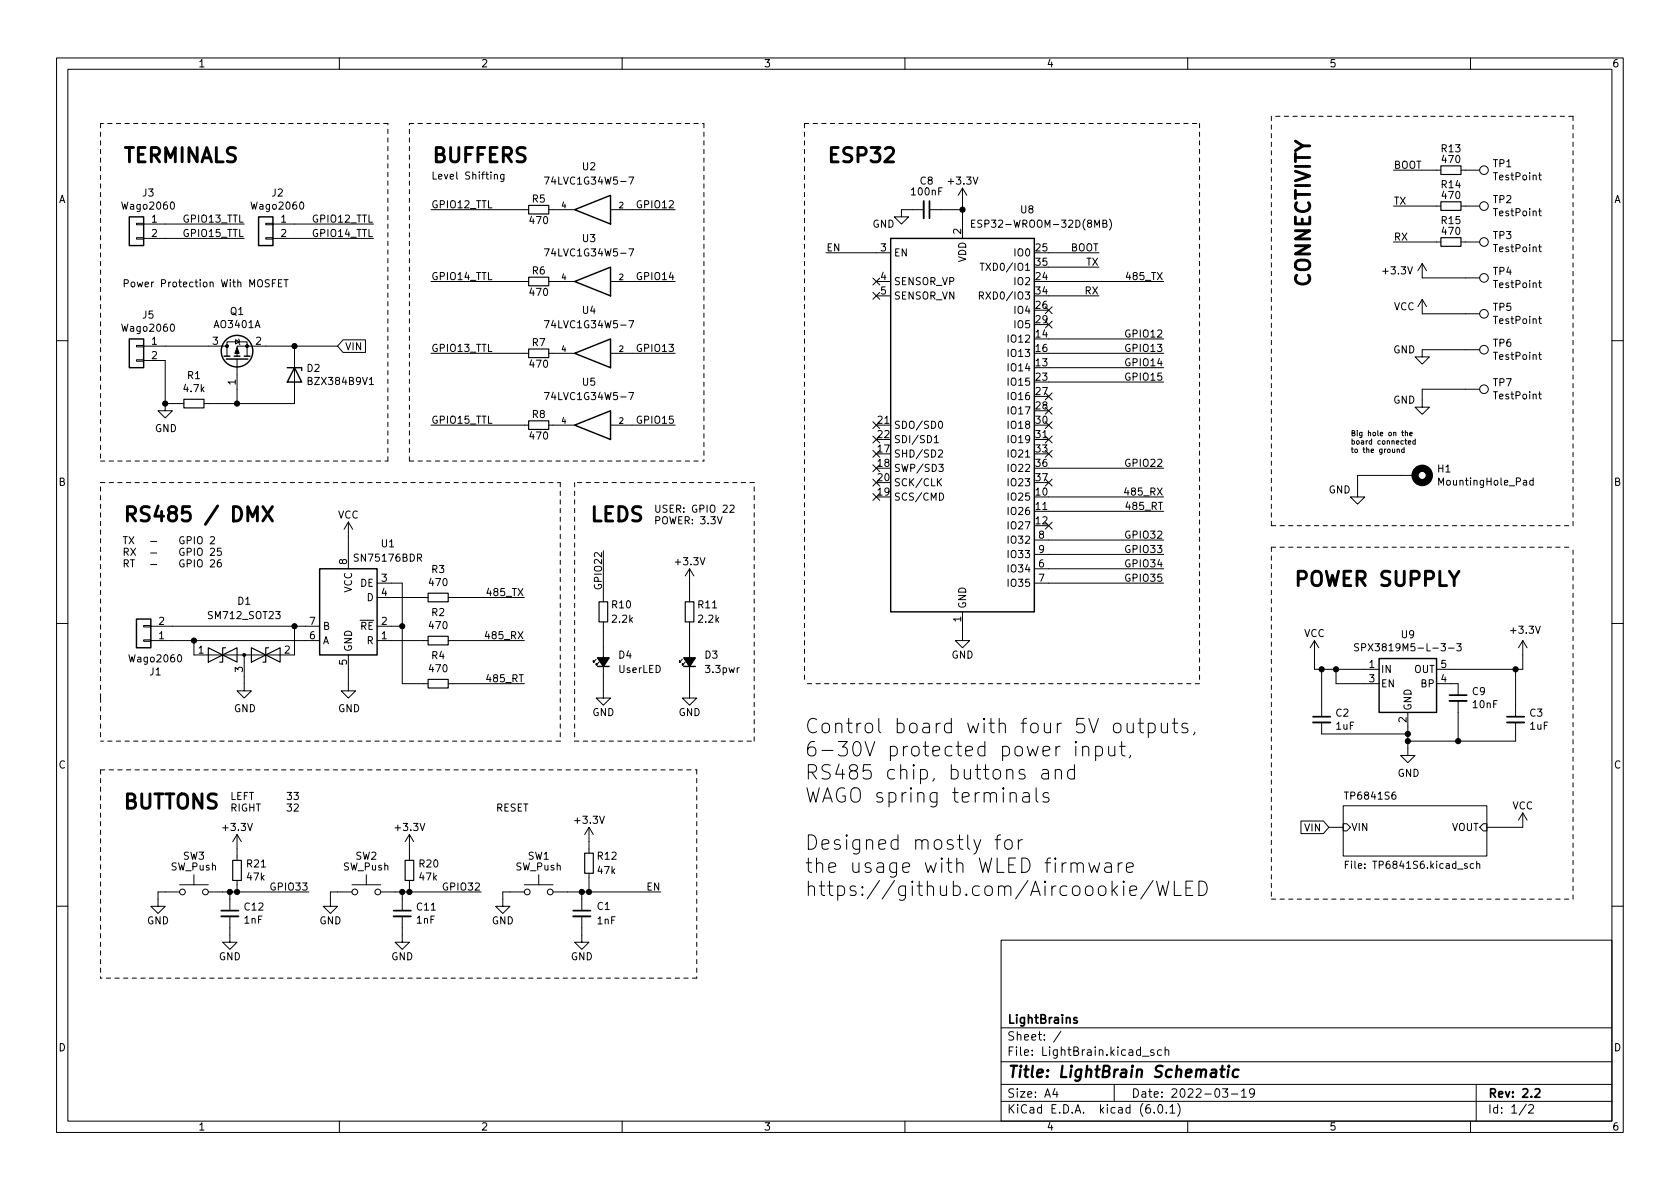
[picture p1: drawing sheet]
<svg xmlns="http://www.w3.org/2000/svg" width="297mm" height="210mm" viewBox="0 0 297 210" stroke-linecap="round" stroke-linejoin="round" font-family="sans-serif">
<g fill="none" stroke="#000" stroke-width=".18">
<path d="M10 10.2h277v190.1h-277zM12 12.2h273v186.1h-273zM60 10.2v2M110 10.2v2M160 10.2v2M210 10.2v2M260 10.2v2M24.1 39.5h1.3v.2h-1.3zM25.4 39.6h17.8M47 39.5h1.3v.2h-1.3zM48.3 39.6h17.7M76.2 37.1h17.3"/>
<path d="M87.4 31l.2-.2 .3 .1v.8M87.4 30.8v.9M89.1 30.8v1.1l-.2 .2-.3-.1M89.1 30.9l-.4-.1-.2 .3 .1 .5h.5M96.2 31.3h.9l-.5 1.3M97 37.1h4.6M107.9 37.1h11.5M111.2 31.3h.8l-.5 1.3M163.3 37.1h-3.9v1.2h1.3l-1.3 1.3-1.3-1.3h1.3M164.3 37.1h5.9M170.2 33.3v8.9M170.2 33.3l-.8 1.2"/>
<path d="M170.2 33.3l.7 1.2M171.8 39.5h.4M172.4 38.9h-.6v1.3h.6M195 39.5h.5l.2-.2-.1-.3-.6-.1v1.3h.5l.2-.1v-.3l-.3-.3M196.2 38.7a1.46 1.46 0 0 1 0 2M246.4 30.1h8.4M246.4 36.4h8.4M258.3 30.1h3.3M258.3 36.4h3.3M272 31h.5M272 37.3h.5M272.2 30.5v1.1l.3 .2"/>
<path d="M272.2 36.9v1.1l.3 .2M24.1 42h1.3v.3h-1.3zM25.4 42.2h17.8M42.2 59.9l.1 .2v.7l.1 .2M47 42h1.3v.3h-1.3zM47.6 49.5h-.5l-.2 .2 .1 .3 .6 .2v.4l-.2 .1h-.5M48.2 50.1h.4M48.3 42.2h17.7M48.8 49.5h-.6v1.2M49.2 50.1h.5M49.8 49.5h-.6v1.2h.6M50.2 49.5h.7"/>
<path d="M50.6 49.5v1.2M76.2 49.8h17.3M96.2 44h.9l-.5 1.3M96.2 56.7h.9l-.5 1.3M97 49.8h4.6M107.9 49.8h11.5M111.2 44h.8l-.5 1.3M111.2 56.7h.8l-.5 1.3M146 44.7h11.5M154.3 51.7l1.2 1.2M154.3 49.2l1.2 1.2M154.9 49.8h2.6"/>
<path d="M154.9 52.3h2.6M155.5 51.7l-1.2 1.2M155.5 49.2l-1.2 1.2M173.2 52.3l.6-.1 .1-.2-.1-.3-.6-.1v1.3M173.3 46.5h.7M173.5 52.3l.4 .6M173.6 46.5v1.3M184.8 54.2l1.2 1.3M184.8 56.8l1.2 1.2M185.4 49.8h20.3M185.4 44.7h8.9M185.4 52.3h8.9"/>
<path d="M185.4 59.9h20.3M185.4 47.2h8.9M186 54.2l-1.2 1.3M186 56.8l-1.2 1.2M246.4 42.8h8.4M251.5 53l-.8 1.2M251.5 46.6v2.5h10.1M251.5 53v2.5h10.1M251.5 53l.7 1.2M251.5 46.6l-.8 1.3M251.5 46.6l.7 1.3M258.3 42.8h3.3"/>
<path d="M272 50h.5M272 43.7h.5M272 56.4h.5M272.2 49.6v1.1l.3 .2M272.2 43.2v1.1l.3 .2M272.2 55.9v1.1l.3 .2M10 60.2h2M24.1 63.6h1.3v.3h-1.3zM24.1 61.1h1.3v.2h-1.3zM25.4 61.2h14.7M25.4 63.7h3.8v7.7M29.2 71.4v1.2h1.3l-1.3 1.3-1.3-1.3h1.3"/>
<path d="M29.2 71.4h3.3M40.1 63v-2.6h3.6v2.6M41.7 60.1l.6 .3-.6 .4zM41.9 63.5v7.9M52.1 61.2v10.2h-16M59.7 61.2h-17.8v1.8M60.6 60.1h4v2.2h-4l-.9-1.1zM65.3 68h.7M76.2 75.2h17.3M76.2 62.5h17.3M96.2 69.4h.9l-.5 1.3M97 75.2h4.6"/>
<path d="M97 62.5h4.6M107.9 75.2h11.5M107.9 62.5h11.5M111.2 69.4h.8l-.5 1.3M154.3 74.6l1.2 1.2M154.3 77.1l1.2 1.2M154.3 79.6l1.2 1.3M154.9 75.2h2.6M155.5 74.6l-1.2 1.2M155.5 77.1l-1.2 1.2M155.5 79.6l-1.2 1.3M165.2 77.4l.4-.4v1.3"/>
<path d="M165.2 78.3h.7M165.9 79.7l.5-.1 .3 .3-.8 .9h.8M166 74.6l.2-.1a.68 .68 0 0 1 .5 .6 .68 .68 0 0 1-.5 .7l-.2-.2-.1-.3zM182.9 77.7h2.5M184.8 74.6l1.2 1.2M184.8 77.1l1.2 1.2M184.8 79.6l1.2 1.3M184.8 69.5l1.2 1.2M184.8 72l1.2 1.2M185.4 62.5h20.3M185.4 67.6h20.3M185.4 65h20.3"/>
<path d="M186 74.6l-1.2 1.2M186 77.1l-1.2 1.2M186 79.6l-1.2 1.3M186 69.5l-1.2 1.2M186 72l-1.2 1.2M247 79.5h.4v.5M247 79.4v.6M247.8 76.5h.4M247.9 76.1v.8l.3 .2M248.3 79.5l-.3-.1-.2 .2 .1 .4h.4M248.3 79.1v.9M248.4 77.9h.3"/>
<path d="M248.5 76.5h.3l.1 .6M248.5 76.1v1M248.5 77.6v.8l.2 .1M249 78.2h.4v-.2l-.3-.1-.1 .2v.4h.4M249.3 76.8l.4-.1v-.2h-.3l-.1 .1v.4h.4M250.2 78l-.2-.1-.2 .2 .1 .4h.3M250.2 77.6v.9M261.6 61.8h-10.1v1.3h1.2l-1.2 1.3-1.3-1.3h1.3M261.6 68.8h-10.1v3.2h1.2l-1.2 1.3-1.3-1.3h1.3M272 62.7h.5M272 69.7h.5M272.2 62.3v1.1l.3 .2"/>
<path d="M272.2 69.3v1.1l.3 .1M285 60.2h2M21.8 94.9h.7M22 97.6l.6-.1 .1-.1-.1-.3-.6-.2v1.3M22 99.7l.6-.1 .1-.2-.1-.3-.6-.1v1.3M22.1 94.9v1.3M22.3 97.6l.4 .6M22.3 99.7l.4 .6M22.8 94.9l.9 1.3M23.1 99h.7M23.1 96.9l.9 1.3M23.4 99v1.3"/>
<path d="M23.7 94.9l-.9 1.3M24 96.9l-.9 1.3M26.6 95.7h1.1M26.6 97.8h1.1M26.6 99.8h1.1M32.5 95a.59 .59 0 0 0-.7 .5 .59 .59 0 0 0 .7 .6l.1-.5h-.3M32.5 97a.59 .59 0 0 0-.7 .6 .59 .59 0 0 0 .7 .6l.1-.5h-.3M32.5 99a.59 .59 0 0 0-.7 .6 .59 .59 0 0 0 .7 .6l.1-.5h-.3M33.1 95.6l.6-.1 .1-.2v-.3l-.7-.1v1.3M33.1 97.6l.6-.1 .1-.1v-.3l-.7-.2v1.3M33.1 99.7l.6-.1 .1-.2v-.3l-.7-.1v1.3M34.4 94.9v1.3"/>
<path d="M34.4 96.9v1.3M34.4 99v1.3M35.1 95l.1-.1a.43 .43 0 0 1 .6 .4v.4a.42 .42 0 0 1-.5 .5 .42 .42 0 0 1-.4-.5v-.4zM35.1 97l.1-.1a.43 .43 0 0 1 .6 .5v.4a.42 .42 0 0 1-.5 .4 .42 .42 0 0 1-.4-.4v-.4zM35.1 99h.1a.43 .43 0 0 1 .6 .4v.4a.42 .42 0 0 1-.5 .5 .42 .42 0 0 1-.4-.5v-.4zM37.2 95l.5-.1 .2 .4-.8 .9h.8M37.2 97.1l.5-.2 .2 .4-.8 .9h.8M37.2 99.1l.5-.1 .2 .4-.8 .9h.8M39 99h-.3a.85 .85 0 0 0 0 1.3l.4-.2v-.4l-.2-.2h-.2l-.3 .2M39.1 96.9h-.6l-.1 .6 .2-.1 .4 .1 .1 .2v.4l-.2 .1-.5-.1M61.6 92.3v8.3M61.6 92.3l-.8 1.3"/>
<path d="M61.6 92.3l.8 1.3M106.7 97.4v9M126.8 91.4l.5 1.2 .4-1.2M129.1 89.4l.5-.1 .2 .4-.8 .9h.8M154.3 84.7l1.2 1.2M154.3 82.2l1.2 1.2M154.3 87.3l1.2 1.2M155.5 84.7l-1.2 1.2M155.5 87.3l-1.2 1.2M155.5 82.2l-1.2 1.2M165.9 85.2l.6 .7M166 82.1h.8l-.5 .5 .4 .1v.6l-.2 .1-.5-.1"/>
<path d="M166.1 87.2a.64 .64 0 0 1 .7 .6 .64 .64 0 0 1-.7 .7zM166.5 84.6l-.8 .8M182.9 90.4h22.8M182.9 95.5h22.8M182.9 98h22.8M184.8 84.7l1.2 1.2M184.8 92.3l1.2 1.3M185.4 82.8h20.3M185.4 87.9h20.3M186 84.7l-1.2 1.2M186 92.3l-1.2 1.3M250.2 84.1h-10.2v3.8h1.3l-1.3 1.2-1.2-1.2h1.2"/>
<path d="M271.1 85l-.4-.1-.2 .3 .1 .5h.5M271.1 84.5v1.3M10 110.2h2M25.4 110.6h1.3v.3h-1.3zM25.4 113.2h1.3v.2h-1.3zM26.7 113.3h29.8M26.7 110.7h29.8M43.2 115.8v6.4h1.2l-1.2 1.2-1.3-1.2h1.3M52.1 110.7v5.1h-17.8v-2.5M61.6 115.8v6.4h1.3l-1.3 1.2-1.3-1.2h1.3M66.7 103.1h4.4v17.8h4.6M66.7 113.3h9"/>
<path d="M66.7 105.7h9M66.7 110.7h4.4M79.2 113.3h13.5M79.2 105.7h13.5M105.4 116.6l-.5 .5v-.3v.3h.3M105.9 117.1l-.5 .5v-.3v.3h.3M106.7 110v13.4h1.2l-1.2 1.3-1.3-1.3h1.3M120.6 116.6l-.5 .5v-.3v.3h.3M121.2 117.1l-.6 .5v-.3v.3h.3M121.9 110v13.4h1.3l-1.3 1.3-1.3-1.3h1.3M121.9 100.6v5.8M121.9 100.6l-.7 1.2"/>
<path d="M121.9 100.6l.8 1.2M170.2 108.2v5.1h1.2l-1.2 1.2-1.3-1.2h1.3M182.9 103.1h22.8M182.9 100.6h22.8M232.4 113.3v5.1h11.4M232.4 113.3l-.8 1.2M232.4 113.3l.8 1.2M233.7 118.4v8.3M236.2 118.4v2.5h7.6M240.2 113.9l-.5-.1-.2 .1v.4l.6 .3 .1 .3-.2 .2-.5-.1M240.8 114.5l.6-.1 .1-.1-.1-.4-.6-.1v1.3M256.1 114.6h1"/>
<path d="M257.6 113.8h.8l-.5 .5 .4 .1v.6l-.2 .1-.5-.1M268 118.4v8.3M269.2 113.3l-.7 1.2M269.2 113.3v5.1h-15.2M269.2 113.3l.8 1.2M285 110.2h2M79.2 120.9h13.5M183.2 139.3v2.2l.4 .3M184.3 136.2l.2-.1 .8 .1 .1 .2v1.4M185.4 136.7l-.9 .1a.5 .5 0 0 0-.3 .5 .5 .5 0 0 0 .3 .5l.9-.2M186.6 136.3a.63 .63 0 0 1 1.1 .1v1.4M186.6 136.1v1.7"/>
<path d="M190 136.2l-.8-.1-.4 .4v.8l.2 .3 .2 .2 .8-.2M190 135.2v2.6M190.2 132v1.7M191.4 132.2a.63 .63 0 0 1 1.1 .1v1.4M191.4 132v1.7M193.7 132.1l.7-.1 .5 .5v.7l-.2 .3-.3 .2-.7-.2M193.7 132v2.5M196 132v1.3l.1 .2a.69 .69 0 0 0 1-.1M197 128.1a.69 .69 0 0 1 .7-.2 .69 .69 0 0 1 .5 .5v.7a.69 .69 0 0 1-.7 .5 .69 .69 0 0 1-.6-.5v-.7zM197.1 132v1.7M198 132h.9M198.3 131.1v2.2l.1 .2 .5 .2"/>
<path d="M199.3 127.9v1.3l.1 .3a.69 .69 0 0 0 1-.2M199.9 133.5l-.3 .5M200.4 127.9v1.7M201.2 127.9h1M201.6 127v2.2l.1 .3 .5 .1M203 128l.8-.1 .4 .5v.7l-.2 .4-.2 .1-.8-.1M203 127.9v2.5M205.3 127.9v1.3l.2 .3a.69 .69 0 0 0 .9-.2M206.4 127.9v1.7M207.3 127.9h.9M207.6 127v2.2l.2 .3 .4 .1M209.9 128l-.6-.1-.3 .3 .1 .4 .8 .3 .1 .2-.1 .4-.2 .1-.7-.1"/>
<path d="M211.3 129.5l-.3 .4M233.7 127.8v2h15.2M248.9 126v7.6h1.3l-1.3 1.3-1.3-1.3h1.3M254 120.9h3.8v2M257.8 123.9v7.2M268 127.8v3.3h-19.1M31.7 157.7h-3.8v2.6h1.3l-1.3 1.2-1.2-1.2h1.2M31.7 156.5h5.1M34.3 154.7v1.8M36.8 157.7h17.8M40.6 157.7v3.3M41.9 147.6l-.8 1.2"/>
<path d="M41.9 147.6v4.5M41.9 155.7v2M41.9 147.6l.8 1.2M50.8 140.1h.7l-.4 .5 .4 .1v.6l-.2 .1-.5-.1M50.8 142.2h.7l-.4 .5 .4 .1v.5l-.2 .1-.5-.1M52 140.1h.8l-.5 .5 .4 .1v.6l-.2 .1-.5-.1M52 142.3l.5-.1 .3 .3-.8 .9h.8M62.2 157.7h-3.8v2.6h1.3l-1.3 1.2-1.3-1.2h1.3M62.2 156.5h5.1M64.8 154.7v1.8M67.3 157.7h17.8M71.1 157.7v3.3"/>
<path d="M72.4 147.6l-.8 1.2M72.4 147.6v4.5M72.4 155.7v2M72.4 147.6l.8 1.2M92.7 157.7h-3.8v2.6h1.3l-1.3 1.2-1.3-1.2h1.3M92.7 156.5h5.1M95.2 154.7v1.8M97.8 157.7h19M102.9 157.7v3.3M104.1 146.3v4.6M104.1 154.4v3.3M104.1 146.3l-.7 1.3"/>
<path d="M104.1 146.3l.8 1.3M175.9 148.5h1M176.9 147.6l-.5 .2-.1 .2v2.2M177.8 148.7a.69 .69 0 0 1 .6-.2 .69 .69 0 0 1 .6 .5v.7a.69 .69 0 0 1-.7 .5 .69 .69 0 0 1-.7-.5v-.7zM180.1 148.5v1.7M180.8 148.5a.65 .65 0 0 0-.7 .5M180.9 140.3l.2-.1 .8 .1 .1 .2v1.3M182 140.8l-.9 .1a.5 .5 0 0 0-.3 .5 .5 .5 0 0 0 .3 .4l.9-.1M185.4 140.3l-.6-.1-.4 .3 .1 .4 .9 .2 .1 .3-.1 .3-.3 .1-.7-.1M192.5 152.6l.5 1.7 .5-1.2 .5 1.2 .4-1.7M195.4 152.7l.3-.1 .7 .1 .1 .2v1.4M196.5 153.2l-.8 .1a.5 .5 0 0 0-.4 .5 .5 .5 0 0 0 .4 .5l.8-.2"/>
<path d="M197.7 152.6v1.7M198.4 152.6a.65 .65 0 0 0-.7 .5M199.2 153.4l1.2-.2-.1-.5-.8-.1-.3 .3v1l.1 .2 .2 .2 .8-.2M199.8 157.5l1.2-.2-.1-.5-.8-.1-.3 .3v1l.1 .2 .2 .2 .8-.2M203.9 155.7l-2.2 3.3M204.5 155.8l.6 2.6 .5-1.9 .5 1.9 .6-2.6M207.6 155.8v2.6h1.2M209.7 157h.8M210.9 155.8h-1.2v2.6h1.2M212 155.8a1.34 1.34 0 0 1 1.4 .8 1.34 1.34 0 0 1-.4 1.6l-1 .2zM230 145.2h4l.9 1.1-.9 1.1h-4zM234.9 146.3h2.6"/>
<path d="M237.5 142.5h25.4v8.9h-25.4zM237.5 145.7h.6l.7 .6-.7 .6h-.6zM237.9 152.9h.4M238.5 152.3h-.6v1.3M260.6 152.8l-.4-.1-.3 .3 .2 .5h.5M261.1 152.8l.2-.1 .3 .1v.8M261.1 152.3v1.3M262.3 145.7h.6v1.2h-.6l-.7-.6zM269.2 143.8v2.5h-6.3M269.2 143.8l-.7 1.2M269.2 143.8l.8 1.2M10 160.2h2"/>
<path d="M40.6 162v4.6h1.3l-1.3 1.3-1.2-1.3h1.2M71.1 162v4.6h1.3l-1.3 1.3-1.3-1.3h1.3M102.9 162v4.6h1.2l-1.2 1.3-1.3-1.3h1.3M177 166.3h108v32h-108zM285 160.2h2M60 198.3v2M110 198.3v2M160 198.3v2M177 194.8h108M177 191.8h108M177 187.8h108M177 181.8h108"/>
<path d="M186.5 192.5l-.4 1h1M186.9 193v1M187.6 182.4l-1.3 1.9M197 191.8v3M202 186.8h1.1M204 185.7l-.4-.1-.2 .2 .1 .3 .5 .1v.4h-.6M204.1 196.7v.1M204.9 195.4l.2-.1a.81 .81 0 0 1 .6 .7 .81 .81 0 0 1-.3 .8h-.2a.81 .81 0 0 1-.6-.6 .81 .81 0 0 1 .3-.8zM205.4 185.7l-.5-.1-.3 .3v.4l.2 .3h.6M206 185.8l.2-.2 .4 .1v.9M206 185.1v1.5M206.2 196.7v.1"/>
<path d="M206.9 195.8l.4-.5v1.5M206.9 196.8h.8M208.2 195.1a1.72 1.72 0 0 1 0 2.3M210 198.3v2M216.1 192.5h1l-.5 .6 .4 .1v.7l-.2 .1h-.4l-.3-.1M217.7 193.5h1.2M219.5 193l.4-.5v1.5M219.5 194h.9M221.8 193.2l-.3 .3-.4-.1-.2-.2 .2-.6 .4-.1 .2 .2a.99 .99 0 0 1-.3 1.3h-.3M260 198.3v2M261 191.8v6.5M269.9 195.3l-1.3 1.9"/>
<path d="M270.3 195.5l.6-.2 .2 .2 .1 .3-1 1h1"/>
<circle cx="262.4" cy="36.4" r=".76"/>
<circle cx="262.4" cy="30.1" r=".76"/>
<circle cx="262.4" cy="42.8" r=".76"/>
<circle cx="262.4" cy="55.5" r=".76"/>
<circle cx="262.4" cy="49.1" r=".76"/>
<circle cx="262.4" cy="68.8" r=".76"/>
<circle cx="262.4" cy="61.8" r=".76"/>
<circle cx="32.3" cy="157.7" r=".51"/>
<circle cx="36.3" cy="157.7" r=".51"/>
<circle cx="62.7" cy="157.7" r=".51"/>
<circle cx="66.8" cy="157.7" r=".51"/>
<circle cx="93.2" cy="157.7" r=".51"/>
<circle cx="97.3" cy="157.7" r=".51"/>
</g>
<path d="M164.3 35.6v3M232.2 126.7h3M256.3 122.9h3M266.4 126.7h3.1M39.1 161h3.1M69.6 161h3M101.3 161h3.1M190.4 180l-.3-.1-.3 .2 .1 .3 .5 .1v.4h-.6M271.4 192.7l.6-.2 .2 .2 .1 .3-1 1h1" fill="none" stroke="#000" stroke-width=".3"/>
<path d="M215.8 189.1h.7M216.1 188.5l-.2 1.7 .1 .2 .4 .1M217.2 189.1l-.2 1.4M217.3 188.5l-.1 .1 .1 .1 .1-.1-.1-.1v.2M219 189.2a.66 .66 0 0 0-1 .3l-.1 .6 .2 .3 .2 .1 .6-.1" fill="none" stroke="#000" stroke-width=".4"/>
<g fill="none" stroke="#000" stroke-width=".25">
<path d="M22.9 38.3h2.5v5.1h-2.5zM45.7 38.3h2.6v5.1h-2.6zM101.6 37.1l6.3-2.6v5.1zM22.9 59.9h2.5v5.1h-2.5zM101.6 49.8l6.3-2.6v5.1zM157.5 42.2h25.4v66h-25.4zM39.6 63h1M40 63.5h3.8M41.4 63h1M43.2 63h1M50.8 65h2.5v.5M52.1 65l1.2 2.6h-2.5z"/>
<path d="M101.6 75.2l6.3-2.6v5.1zM101.6 62.5l6.3-2.6v5.1zM24.1 109.5h2.6v5h-2.6zM56.5 100.6h10.2v15.2h-10.2zM105.7 117.9h2M120.9 117.9h2M243.8 116.5h10.2v9.5h-10.2z"/>
<circle cx="41.9" cy="62.1" r="2.79"/>
</g>
<path d="M163.3 35.6v3M232.2 127.8h3M256.3 123.9h3M266.4 127.8h3.1M39.1 162h3.1M69.6 162h3M101.3 162h3.1" fill="none" stroke="#000" stroke-width=".33"/>
<g fill="none" stroke="#000" stroke-width=".2">
<path d="M93.5 36.3h3.5v1.5h-3.5zM254.8 29.3h3.5v1.6h-3.5zM254.8 35.7h3.5v1.5h-3.5zM93.5 49h3.5v1.5h-3.5zM254.8 42h3.5v1.6h-3.5zM32.5 70.6h3.6v1.5h-3.6zM93.5 74.4h3.5v1.5h-3.5zM93.5 61.7h3.5v1.5h-3.5zM36.8 114.5v2.6l5.1-2.6v2.6zM39.9 114.5h-.5v2.6h-.5M44.4 114.5l5.1 2.6v-2.6l-5.1 2.6zM47.5 114.5h-.5v2.6h-.5"/>
<path d="M75.7 112.5h3.5v1.5h-3.5zM75.7 104.9h3.5v1.5h-3.5zM105.9 106.4h1.5v3.6h-1.5zM121.2 106.4h1.5v3.6h-1.5zM75.7 120.1h3.5v1.6h-3.5zM41.1 152.1h1.6v3.6h-1.6zM71.6 152.1h1.6v3.6h-1.6zM103.4 150.9h1.5v3.5h-1.5z"/>
</g>
<path d="M105.7 116.3h2l-1 1.6zM120.9 116.3h2l-1 1.6z" fill="#000" stroke="#000" stroke-width=".25"/>
<g fill="#000" stroke="#000" stroke-width=".18">
<path d="M41.9 61.5l.4 1h-.8z"/>
<circle cx="170.2" cy="37.1" r=".46"/>
<circle cx="29.2" cy="71.4" r=".46"/>
<circle cx="40.1" cy="61.2" r=".25"/>
<circle cx="41.9" cy="71.4" r=".46"/>
<circle cx="43.7" cy="61.2" r=".25"/>
<circle cx="52.1" cy="61.2" r=".46"/>
<circle cx="34.3" cy="113.3" r=".46"/>
<circle cx="43.2" cy="115.8" r=".25"/>
<circle cx="52.1" cy="110.7" r=".46"/>
<circle cx="71.1" cy="110.7" r=".46"/>
<circle cx="233.7" cy="118.4" r=".46"/>
<circle cx="236.2" cy="118.4" r=".46"/>
<circle cx="268" cy="118.4" r=".46"/>
<circle cx="248.9" cy="131.1" r=".46"/>
<circle cx="248.9" cy="129.8" r=".46"/>
<circle cx="257.8" cy="131.1" r=".46"/>
<circle cx="40.6" cy="157.7" r=".46"/>
<circle cx="41.9" cy="157.7" r=".46"/>
<circle cx="71.1" cy="157.7" r=".46"/>
<circle cx="72.4" cy="157.7" r=".46"/>
<circle cx="102.9" cy="157.7" r=".46"/>
<circle cx="104.1" cy="157.7" r=".46"/>
</g>
<circle cx="251.5" cy="84.1" r="1.27" fill="none" stroke="#000" stroke-width="1.3"/>
<path d="M43.8 92.1v-2.5l.9 1.8 .8-1.8v2.5M46.5 89.6l1.7 2.5M48.2 89.6l-1.7 2.5" fill="none" stroke="#000" stroke-width=".51"/>
<g fill="none" stroke="#000" stroke-width=".18" stroke-dasharray=".8 .8">
<path d="M17.8 21.8v43.2M68.6 21.8h-50.8M72.4 21.8h52.1M124.5 21.8v59.7M142.2 21.8v99.1M142.2 21.8h69.9M212.1 21.8v99.1M224.8 20.6v72.4M278.1 20.6h-53.3M17.8 65v16.5M17.8 85.3h81.3M17.8 81.5h50.8"/>
<path d="M68.6 81.5v-59.7M72.4 81.5h52.1M72.4 81.5v-59.7M99.1 85.3v45.8M101.6 85.3v45.8M133.3 85.3h-31.7M224.8 96.8h53.3M224.8 93h53.3M224.8 96.8v62.2M278.1 93v-72.4M17.8 123.4v7.7M17.8 123.4v-38.1"/>
<path d="M17.8 136.1v36.9M17.8 136.1h105.4M99.1 131.1h-81.3M101.6 131.1h31.7M123.2 136.1v36.9M133.3 131.1v-45.8M212.1 120.9h-69.9M224.8 159h53.3M278.1 159v-62.2M123.2 173h-105.4"/>
</g>
<g font-size="3.5">
<text x="21.6" y="28.7">TERMINALS</text>
<text x="76.2" y="28.7">BUFFERS</text>
<text x="146" y="28.7">ESP32</text>
<text x="231.7" y="50.7" transform="rotate(-90 231.7 50.7)">CONNECTIVITY</text>
<text x="21.6" y="92.2">RS485 / DMX</text>
<text x="104.1" y="92.2">LEDS</text>
<text x="228.6" y="103.7">POWER SUPPLY</text>
<text x="142.2" y="129.7">Control board with four 5V outputs,</text>
<text x="142.2" y="133.8">6-30V protected power input,</text>
<text x="142.2" y="137.9">RS485 chip, buttons and</text>
<text x="21.6" y="143">BUTTONS</text>
<text x="142.2" y="142">WAGO spring terminals</text>
<text x="142.2" y="150.3">Designed mostly for</text>
<text x="142.2" y="154.4">the usage with WLED firmware</text>
<text x="142.2" y="158.5">https://github.com/Aircoookie/WLED</text>
</g>
<text font-size="2.8" x="178" y="190.6">Title: LightBrain Schematic</text>
<g font-size="2.1">
<text x="178" y="184">Sheet: /</text>
<text x="178" y="181">LightBrains</text>
<text x="178" y="186.7">File: LightBrain.kicad_sch</text>
<text x="178" y="196.9">KiCad E.D.A. kicad (6.0.1)</text>
<text x="178" y="194.1">Size: A4</text>
<text x="200" y="194.1">Date: 2022-03-19</text>
<text x="263" y="194.1">Rev: 2.2</text>
<text x="263" y="196.9">Id: 1/2</text>
</g>
<g font-size="1.8">
<text x="35" y="11.9">1</text>
<text x="85" y="11.9">2</text>
<text x="135" y="11.9">3</text>
<text x="185" y="11.9">4</text>
<text x="235" y="11.9">5</text>
<text x="285" y="11.9">6</text>
<text x="246.4" y="29.8">BOOT</text>
<text x="254.9" y="26.9">R13</text>
<text x="255.1" y="28.8">470</text>
<text x="264" y="29.6">TP1</text>
<text x="10.3" y="35.9">A</text>
<text x="25.2" y="34.7">J3</text>
<text x="48.1" y="34.7">J2</text>
<text x="76.2" y="31.7">Level Shifting</text>
<text x="94.1" y="35.8">R5</text>
<text x="97.1" y="32.6">74LVC1G34W5-7</text>
<text x="103" y="30.1">U2</text>
<text x="161.3" y="34.5">100nF</text>
<text x="162.7" y="32.6">C8</text>
<text x="167.8" y="32.6">+3.3V</text>
<text x="254.9" y="33.3">R14</text>
<text x="255.1" y="35.2">470</text>
<text x="264" y="35.9">TP2</text>
<text x="264.3" y="31.9">TestPoint</text>
<text x="285.3" y="35.9">A</text>
<text x="21.8" y="37.1">Wago2060</text>
<text x="26.8" y="39.4">1</text>
<text x="26.8" y="41.9">2</text>
<text x="32.6" y="39.4">GPIO13_TTL</text>
<text x="32.6" y="41.9">GPIO15_TTL</text>
<text x="44.7" y="37.1">Wago2060</text>
<text x="49.7" y="39.4">1</text>
<text x="49.7" y="41.9">2</text>
<text x="55.4" y="39.4">GPIO12_TTL</text>
<text x="55.4" y="41.9">GPIO14_TTL</text>
<text x="76.2" y="36.8">GPIO12_TTL</text>
<text x="93.8" y="39.6">470</text>
<text x="113" y="36.8">GPIO12</text>
<text x="154.2" y="40.3">GND</text>
<text x="169.9" y="41.4" transform="rotate(-90 169.9 41.4)">2</text>
<text x="173.1" y="40.3">ESP32-WROOM-32D(8MB)</text>
<text x="180.5" y="37.7">U8</text>
<text x="246.4" y="36.2">TX</text>
<text x="254.9" y="39.6">R15</text>
<text x="255.1" y="41.5">470</text>
<text x="264.3" y="38.2">TestPoint</text>
<text x="97.1" y="45.3">74LVC1G34W5-7</text>
<text x="103" y="42.8">U3</text>
<text x="146" y="44.4">EN</text>
<text x="155.7" y="44.4">3</text>
<text x="158" y="45.3">EN</text>
<text x="170.8" y="46.4" transform="rotate(-90 170.8 46.4)">VDD</text>
<text x="174.5" y="47.9">TXD0/IO1</text>
<text x="179.5" y="45.3">IO0</text>
<text x="183.2" y="44.4">25</text>
<text x="183.2" y="47">35</text>
<text x="189.2" y="44.4">BOOT</text>
<text x="192" y="47">TX</text>
<text x="246.4" y="42.5">RX</text>
<text x="264" y="42.3">TP3</text>
<text x="264.3" y="44.6">TestPoint</text>
<text x="21.6" y="50.8">Power Protection With MOSFET</text>
<text x="76.2" y="49.5">GPIO14_TTL</text>
<text x="93.8" y="52.3">470</text>
<text x="94.1" y="48.5">R6</text>
<text x="113" y="49.5">GPIO14</text>
<text x="155.7" y="49.5">4</text>
<text x="155.7" y="52.1">5</text>
<text x="158" y="50.4">SENSOR_VP</text>
<text x="158" y="53">SENSOR_VN</text>
<text x="174.3" y="53">RXD0/IO3</text>
<text x="179.5" y="50.4">IO2</text>
<text x="183.2" y="49.5">24</text>
<text x="183.2" y="52.1">34</text>
<text x="191.9" y="52.1">RX</text>
<text x="199.5" y="49.5">485_TX</text>
<text x="244.7" y="48.5">+3.3V</text>
<text x="264" y="48.6">TP4</text>
<text x="264.3" y="50.9">TestPoint</text>
<text x="21.8" y="58.6">Wago2060</text>
<text x="25.2" y="56.3">J5</text>
<text x="38" y="58">AO3401A</text>
<text x="40.7" y="55.7">Q1</text>
<text x="97.1" y="58">74LVC1G34W5-7</text>
<text x="103" y="55.5">U4</text>
<text x="179.5" y="55.5">IO4</text>
<text x="179.5" y="58">IO5</text>
<text x="183.2" y="59.7">14</text>
<text x="183.2" y="54.6">26</text>
<text x="183.2" y="57.1">29</text>
<text x="199.3" y="59.7">GPIO12</text>
<text x="246.4" y="54.9">VCC</text>
<text x="264" y="55">TP5</text>
<text x="264.3" y="57.3">TestPoint</text>
<text x="26.8" y="61">1</text>
<text x="26.8" y="63.5">2</text>
<text x="37.6" y="61">3</text>
<text x="45.2" y="61">2</text>
<text x="54.3" y="65.8">D2</text>
<text x="61" y="61.9">VIN</text>
<text x="76.2" y="62.2">GPIO13_TTL</text>
<text x="93.8" y="65">470</text>
<text x="94.1" y="61.2">R7</text>
<text x="113" y="62.2">GPIO13</text>
<text x="178.5" y="65.7">IO14</text>
<text x="178.5" y="60.6">IO12</text>
<text x="178.5" y="63.1">IO13</text>
<text x="183.2" y="64.8">13</text>
<text x="183.2" y="62.2">16</text>
<text x="199.3" y="62.2">GPIO13</text>
<text x="199.3" y="64.8">GPIO14</text>
<text x="246.3" y="62.5">GND</text>
<text x="264" y="61.3">TP6</text>
<text x="264.3" y="63.6">TestPoint</text>
<text x="32.6" y="69.3">4.7k</text>
<text x="33.2" y="67">R1</text>
<text x="41.7" y="68.1" transform="rotate(-90 41.7 68.1)">1</text>
<text x="54.8" y="68.1">BZX384B9V1</text>
<text x="97.1" y="70.7">74LVC1G34W5-7</text>
<text x="103" y="68.2">U5</text>
<text x="178.5" y="68.2">IO15</text>
<text x="178.5" y="70.7">IO16</text>
<text x="183.2" y="67.3">23</text>
<text x="183.2" y="69.8">27</text>
<text x="199.3" y="67.3">GPIO15</text>
<text x="246.3" y="71.4">GND</text>
<text x="264" y="68.3">TP7</text>
<text x="264.3" y="70.6">TestPoint</text>
<text x="27.4" y="76.4">GND</text>
<text x="76.2" y="74.9">GPIO15_TTL</text>
<text x="93.8" y="77.7">470</text>
<text x="94.1" y="73.9">R8</text>
<text x="113" y="74.9">GPIO15</text>
<text x="155.2" y="74.9">21</text>
<text x="155.2" y="77.5">22</text>
<text x="158" y="75.8">SDO/SD0</text>
<text x="178.5" y="73.3">IO17</text>
<text x="178.5" y="75.8">IO18</text>
<text x="183.2" y="72.4">28</text>
<text x="183.2" y="74.9">30</text>
<text x="183.2" y="77.5">31</text>
<text x="155.2" y="80">17</text>
<text x="155.2" y="82.5">18</text>
<text x="158" y="80.9">SHD/SD2</text>
<text x="158" y="83.4">SWP/SD3</text>
<text x="158" y="78.4">SDI/SD1</text>
<text x="178.5" y="78.4">IO19</text>
<text x="178.5" y="80.9">IO21</text>
<text x="178.5" y="83.4">IO22</text>
<text x="183.2" y="80">33</text>
<text x="183.2" y="82.5">36</text>
<text x="199.3" y="82.5">GPIO22</text>
<text x="254.2" y="83.5">H1</text>
<text x="10.3" y="85.9">B</text>
<text x="155.2" y="87.6">19</text>
<text x="155.2" y="85.1">20</text>
<text x="158" y="88.5">SCS/CMD</text>
<text x="158" y="86">SCK/CLK</text>
<text x="178.5" y="88.5">IO25</text>
<text x="178.5" y="86">IO23</text>
<text x="183.2" y="87.6">10</text>
<text x="183.2" y="85.1">37</text>
<text x="199.3" y="87.6">485_RX</text>
<text x="234.9" y="87.2">GND</text>
<text x="254.7" y="85.8">MountingHole_Pad</text>
<text x="285.3" y="85.9">B</text>
<text x="59.7" y="91.7">VCC</text>
<text x="115.6" y="90.7">USER: GPIO 22</text>
<text x="115.6" y="92.7">POWER: 3.3V</text>
<text x="178.5" y="91.1">IO26</text>
<text x="178.5" y="93.6">IO27</text>
<text x="183.2" y="90.2">11</text>
<text x="183.2" y="92.7">12</text>
<text x="183.7" y="95.2">8</text>
<text x="199.3" y="95.2">GPIO32</text>
<text x="199.4" y="90.2">485_RT</text>
<text x="61.3" y="99.8" transform="rotate(-90 61.3 99.8)">8</text>
<text x="63" y="99.3">SN75176BDR</text>
<text x="67.4" y="96.8">U1</text>
<text x="76.3" y="101.3">R3</text>
<text x="119.6" y="99.9">+3.3V</text>
<text x="178.5" y="101.2">IO34</text>
<text x="178.5" y="96.1">IO32</text>
<text x="178.5" y="98.7">IO33</text>
<text x="183.7" y="100.3">6</text>
<text x="183.7" y="97.8">9</text>
<text x="199.3" y="100.3">GPIO34</text>
<text x="199.3" y="97.8">GPIO33</text>
<text x="42" y="106.9">D1</text>
<text x="62.2" y="104.8" transform="rotate(-90 62.2 104.8)">VCC</text>
<text x="63.7" y="103.8">DE</text>
<text x="64.9" y="106.3">D</text>
<text x="67.5" y="102.9">3</text>
<text x="67.5" y="105.4">4</text>
<text x="76" y="103.6">470</text>
<text x="86.5" y="105.4">485_TX</text>
<text x="106.4" y="103.8" transform="rotate(-90 106.4 103.8)">GPIO22</text>
<text x="108.3" y="107.6">R10</text>
<text x="123.5" y="107.6">R11</text>
<text x="170.8" y="107.7" transform="rotate(-90 170.8 107.7)">GND</text>
<text x="178.5" y="103.8">IO35</text>
<text x="183.7" y="102.9">7</text>
<text x="199.3" y="102.9">GPIO35</text>
<text x="28.1" y="113">1</text>
<text x="28.1" y="110.5">2</text>
<text x="37.1" y="109.5">SM712_SOT23</text>
<text x="54.8" y="113">6</text>
<text x="54.8" y="110.5">7</text>
<text x="57" y="113.9">A</text>
<text x="57" y="111.4">B</text>
<text x="62.3" y="111.4">~{RE}</text>
<text x="64.9" y="113.9">R</text>
<text x="67.5" y="113">1</text>
<text x="67.5" y="110.5">2</text>
<text x="76" y="111.2">470</text>
<text x="76.3" y="108.9">R2</text>
<text x="86.3" y="113">485_RX</text>
<text x="108.3" y="110.1">2.2k</text>
<text x="123.6" y="110.1">2.2k</text>
<text x="169.9" y="110" transform="rotate(-90 169.9 110)">1</text>
<text x="230.5" y="112.6">VCC</text>
<text x="247.8" y="112.8">U9</text>
<text x="267.3" y="112.1">+3.3V</text>
<text x="23.1" y="117.1">Wago2060</text>
<text x="26.5" y="119.4">J1</text>
<text x="35.1" y="115.6">1</text>
<text x="42.9" y="118.9" transform="rotate(-90 42.9 118.9)">3</text>
<text x="50.3" y="115.6">2</text>
<text x="61.3" y="117.6" transform="rotate(-90 61.3 117.6)">5</text>
<text x="62.2" y="115.3" transform="rotate(-90 62.2 115.3)">GND</text>
<text x="76" y="118.9">470</text>
<text x="76.3" y="116.6">R4</text>
<text x="109.4" y="119">UserLED</text>
<text x="109.4" y="116.5">D4</text>
<text x="124.6" y="116.5">D3</text>
<text x="124.9" y="119">3.3pwr</text>
<text x="168.2" y="116.5">GND</text>
<text x="241.5" y="115.2">SPX3819M5-L-3-3</text>
<text x="242.1" y="118.1">1</text>
<text x="244.1" y="119">IN</text>
<text x="250" y="119">OUT</text>
<text x="254.8" y="118.1">5</text>
<text x="41.3" y="125.9">GND</text>
<text x="59.8" y="125.9">GND</text>
<text x="86.4" y="120.6">485_RT</text>
<text x="242.1" y="120.6">3</text>
<text x="244.1" y="121.5">EN</text>
<text x="249.6" y="125.7" transform="rotate(-90 249.6 125.7)">GND</text>
<text x="251.3" y="121.5">BP</text>
<text x="254.8" y="120.6">4</text>
<text x="260.3" y="122.9">C9</text>
<text x="260.5" y="125.2">10nF</text>
<text x="104.7" y="126.6">GND</text>
<text x="120" y="126.6">GND</text>
<text x="236.2" y="126.7">C2</text>
<text x="236.2" y="129">1uF</text>
<text x="248.7" y="127.7" transform="rotate(-90 248.7 127.7)">2</text>
<text x="270.5" y="126.7">C3</text>
<text x="270.5" y="129">1uF</text>
<text x="10.3" y="135.9">C</text>
<text x="247.1" y="137.4">GND</text>
<text x="285.3" y="135.9">C</text>
<text x="40.6" y="141.5">LEFT 33</text>
<text x="40.6" y="143.5">RIGHT 32</text>
<text x="87.6" y="143.5">RESET</text>
<text x="238.1" y="141.4">TP6841S6</text>
<text x="267.4" y="143.1">VCC</text>
<text x="39.6" y="146.9">+3.3V</text>
<text x="70.1" y="146.9">+3.3V</text>
<text x="101.8" y="145.7">+3.3V</text>
<text x="230.7" y="147">VIN</text>
<text x="238.9" y="146.9">VIN</text>
<text x="256.6" y="146.9">VOUT</text>
<text x="30.2" y="153.9">SW_Push</text>
<text x="32.4" y="152">SW3</text>
<text x="43.7" y="153.4">R21</text>
<text x="43.7" y="155.7">47k</text>
<text x="60.7" y="153.9">SW_Push</text>
<text x="62.9" y="152">SW2</text>
<text x="74.2" y="153.4">R20</text>
<text x="74.2" y="155.7">47k</text>
<text x="91.2" y="153.9">SW_Push</text>
<text x="93.3" y="152">SW1</text>
<text x="105.7" y="152">R12</text>
<text x="105.7" y="154.6">47k</text>
<text x="239" y="153.6">File: TP6841S6.kicad_sch</text>
<text x="43.3" y="161">C12</text>
<text x="48.2" y="157.5">GPIO33</text>
<text x="73.8" y="161">C11</text>
<text x="78.7" y="157.5">GPIO32</text>
<text x="105.6" y="160.9">C1</text>
<text x="114.4" y="157.5">EN</text>
<text x="26" y="163.4">GND</text>
<text x="43.2" y="163.3">1nF</text>
<text x="56.5" y="163.4">GND</text>
<text x="73.7" y="163.3">1nF</text>
<text x="86.9" y="163.4">GND</text>
<text x="105.6" y="163.4">1nF</text>
<text x="38.7" y="169.8">GND</text>
<text x="69.2" y="169.8">GND</text>
<text x="100.9" y="169.8">GND</text>
<text x="10.3" y="185.9">D</text>
<text x="285.3" y="185.9">D</text>
<text x="35" y="199.9">1</text>
<text x="85" y="199.9">2</text>
<text x="135" y="199.9">3</text>
<text x="185" y="199.9">4</text>
<text x="235" y="199.9">5</text>
<text x="285" y="199.9">6</text>
</g>
<g font-size="1.4">
<text x="99.3" y="36.8">4</text>
<text x="109.5" y="36.8">2</text>
<text x="99.3" y="49.5">4</text>
<text x="109.5" y="49.5">2</text>
<text x="99.3" y="62.2">4</text>
<text x="109.5" y="62.2">2</text>
<text x="99.3" y="74.9">4</text>
<text x="109.5" y="74.9">2</text>
</g>
<g font-size="1.3">
<text x="238.8" y="77.1">Big hole on the</text>
<text x="238.8" y="78.6">board connected</text>
<text x="238.8" y="80.1">to the ground</text>
</g>
</svg>
